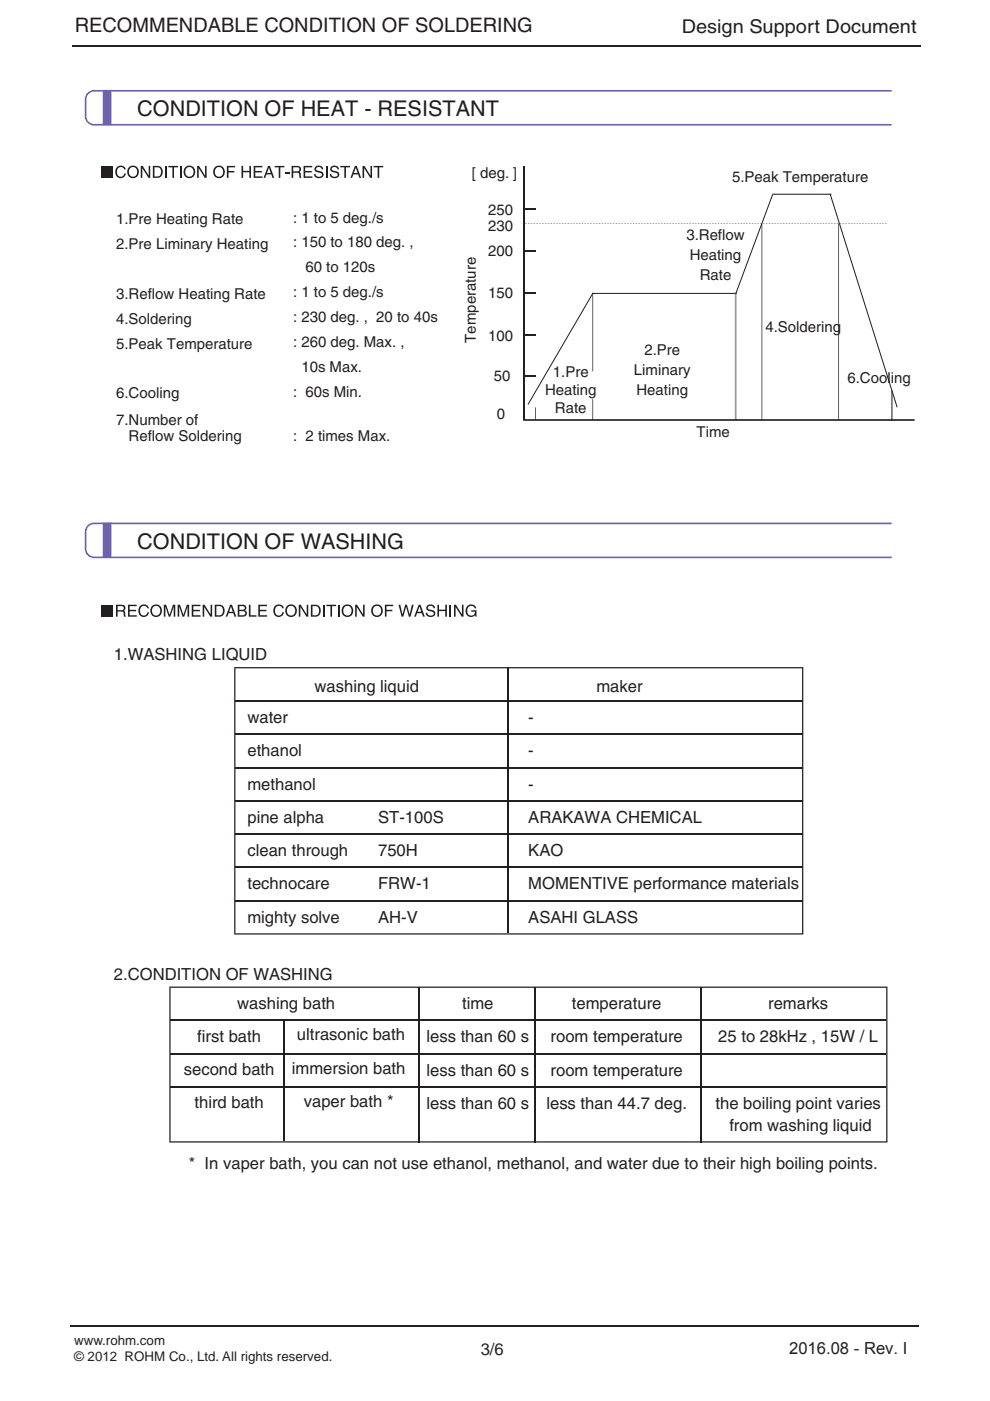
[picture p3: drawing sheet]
<svg xmlns="http://www.w3.org/2000/svg" width="210mm" height="297mm" viewBox="0 0 210 297" stroke-linecap="round" stroke-linejoin="round" font-family="sans-serif">
<path d="M18.6 19.7l.8-.6h.6h169.2v.3h-169.2a1.62 1.62 0 0 0-1.7 1.6v3.6a1.62 1.62 0 0 0 1.7 1.7h169.2v.3h-169.2a1.98 1.98 0 0 1-2-2v-3.6v-.5z" fill="#6e62ab"/>
<path d="M111.3 53.1h2.3z" fill="#231f20"/>
<path d="M111.3 53.2h2.3M111.3 62.2h2.3" fill="none" stroke="#231f20" stroke-width=".25"/>
<path d="M111.1 35.3v53.8z" fill="#231f20"/>
<path d="M111.2 35.3v53.7" fill="none" stroke="#231f20" stroke-width=".21"/>
<g fill="#231f20">
<path d="M155.9 62.3v26.8z"/>
<path d="M189.1 82.8l.2 .1v6.1l-.1 .2-.1-.2z"/>
<path d="M163.8 41.1h12.5l.1 .1-.1 .1h-12.5z"/>
<path d="M111.3 44.1h2.3z"/>
</g>
<path d="M111.3 44.2h2.3" fill="none" stroke="#231f20" stroke-width=".25"/>
<path d="M111.3 70.9h2.3z" fill="#231f20"/>
<path d="M111.3 71h2.3" fill="none" stroke="#231f20" stroke-width=".25"/>
<path d="M111.3 79.6h2.3z" fill="#231f20"/>
<path d="M111.3 79.8h2.3" fill="none" stroke="#231f20" stroke-width=".25"/>
<g fill="#231f20">
<path d="M176 41.1l14.2 45.3 .2-.1-14.2-45.3zM125.6 62.1v.2h30.6v-.2zM163.7 41.3l-7.8 21h.2l7.8-20.9zM125.7 62.1l-13.8 23.6 .2 .1 13.8-23.6z"/>
<path d="M111.4 47.3l.3 .1zM112 47.3l.3 .1zM112.6 47.3l.3 .1zM113.2 47.3l.3 .1zM113.8 47.3l.3 .1zM114.4 47.3l.3 .1zM115 47.3l.3 .1zM115.6 47.3l.3 .1zM116.2 47.3l.3 .1zM116.8 47.3l.3 .1zM117.4 47.3l.3 .1zM118 47.3l.3 .1zM118.6 47.3l.3 .1zM119.2 47.3l.3 .1zM119.8 47.3l.3 .1zM120.4 47.3l.3 .1zM121 47.3l.3 .1zM121.6 47.3l.3 .1zM122.2 47.3l.3 .1zM122.8 47.3l.3 .1zM123.4 47.3l.3 .1zM124 47.3l.3 .1zM124.6 47.3l.3 .1zM125.2 47.3l.3 .1zM125.8 47.3l.3 .1zM126.4 47.3l.3 .1zM127 47.3l.3 .1zM127.6 47.3l.3 .1zM128.2 47.3l.3 .1zM128.8 47.3l.3 .1zM129.4 47.3l.3 .1zM130 47.3l.3 .1zM130.6 47.3l.3 .1zM131.2 47.3l.3 .1zM131.8 47.3l.3 .1zM132.4 47.3l.3 .1zM133 47.3l.3 .1zM133.6 47.3l.3 .1zM134.2 47.3l.3 .1zM134.8 47.3l.3 .1zM135.4 47.3l.3 .1zM136 47.3l.3 .1zM136.6 47.3l.3 .1zM137.2 47.3l.3 .1zM137.8 47.3l.3 .1zM138.4 47.3l.3 .1zM139 47.3l.3 .1zM139.6 47.3l.3 .1zM140.2 47.3l.3 .1zM140.8 47.3l.3 .1zM141.4 47.3l.3 .1zM142 47.3l.3 .1zM142.6 47.3l.3 .1zM143.2 47.3l.3 .1zM143.8 47.3l.3 .1zM144.4 47.3l.3 .1zM145 47.3l.3 .1zM145.6 47.3l.3 .1zM146.2 47.3l.3 .1zM146.8 47.3l.3 .1zM147.4 47.3l.3 .1zM148 47.3l.3 .1zM148.6 47.3l.3 .1zM149.2 47.3l.3 .1zM149.8 47.3l.3 .1zM150.4 47.3l.4 .1zM151.1 47.3l.3 .1zM151.7 47.3l.3 .1zM152.3 47.3l.3 .1zM152.9 47.3l.3 .1zM153.5 47.3l.3 .1zM154.1 47.3l.3 .1zM154.7 47.3l.3 .1zM155.3 47.3l.3 .1zM155.9 47.3l.3 .1zM156.5 47.3l.3 .1zM157.1 47.3l.3 .1zM157.7 47.3l.3 .1zM158.3 47.3l.3 .1zM158.9 47.3l.3 .1zM159.5 47.3l.3 .1zM160.1 47.3l.3 .1zM160.7 47.3l.3 .1zM161.3 47.3l.3 .1zM161.9 47.3l.3 .1zM162.5 47.3l.3 .1zM163.1 47.3l.3 .1zM163.7 47.3l.3 .1zM164.3 47.3l.3 .1zM164.9 47.3l.3 .1zM165.5 47.3l.3 .1zM166.1 47.3l.3 .1zM166.7 47.3l.3 .1zM167.3 47.3l.3 .1zM167.9 47.3l.3 .1zM168.5 47.3l.3 .1zM169.1 47.3l.3 .1zM169.7 47.3l.3 .1zM170.3 47.3l.3 .1zM170.9 47.3l.3 .1zM171.5 47.3l.3 .1zM172.1 47.3l.3 .1zM172.7 47.3l.3 .1zM173.3 47.3l.3 .1zM173.9 47.3l.3 .1zM174.5 47.3l.3 .1zM175.1 47.3l.3 .1zM175.7 47.3l.3 .1zM176.3 47.3l.3 .1zM176.9 47.3l.3 .1zM177.5 47.3l.3 .1zM178.1 47.3l.3 .1zM178.7 47.3l.3 .1zM179.3 47.3l.3 .1zM179.9 47.3l.3 .1zM180.5 47.3l.3 .1zM181.1 47.3l.3 .1zM181.7 47.3l.3 .1zM182.3 47.3l.3 .1zM182.9 47.3l.3 .1zM183.5 47.3l.3 .1zM184.1 47.3l.3 .1zM184.7 47.3l.3 .1zM185.3 47.3l.3 .1zM185.9 47.3l.3 .1zM186.5 47.3l.3 .1zM187.1 47.3l.3 .1zM187.7 47.3l.3 .1z"/>
</g>
<g fill="#6e62ab">
<path d="M22 19.2h1.4v7.2h-1.4z"/>
<path d="M21.8 19.1h1.8v7.3h-.2v-.2v.2h-.1v-7h-1.2v6.8h1.3l.2 .4h-1.8z"/>
<path d="M18.6 111.4l.8-.5 .6-.1h169.2v.3h-169.2a1.62 1.62 0 0 0-1.7 1.7v3.6a1.62 1.62 0 0 0 1.7 1.6h169.2v.3h-169.2a1.98 1.98 0 0 1-2-1.9v-3.6v-.6z"/>
<path d="M22 111h1.4v7.1h-1.4z"/>
<path d="M21.8 110.8h1.8v7.3h-.2v-.2v.2h-.1v-7h-1.2v6.8h1.3l.2 .4h-1.8z"/>
</g>
<g fill="#231f20">
<path d="M125.7 84.6l.1 .1-.1 4.4z"/>
<path d="M113.5 86.4h.2l-.1 2.7z"/>
<path d="M125.7 62.2h.1l-.1 16.5z"/>
<path d="M156 62.2h.2l-.1 26.9z"/>
<path d="M161.6 47.4l.1 .1-.1 41.6z"/>
<path d="M177.8 47.4l.2 .1-.1 41.6z"/>
<path d="M21.4 128.2h2.6v2.6h-2.6z"/>
<path d="M27.1 128.2h1.9v.3h-1.5v.8h1.4v.3h-1.4v.8h1.5v.3h-1.9z"/>
<path d="M29.8 128.4a1.09 1.09 0 0 1 1.8 .6h-.4a.81 .81 0 0 0-1-.5 .81 .81 0 0 0-.5 1 .81 .81 0 0 0 .6 1 .81 .81 0 0 0 1-.7h.3a1.14 1.14 0 0 1-1.3 1 1.14 1.14 0 0 1-.9-1.3v-.5z"/>
<path d="M34.7 128.2h.5l.8 2.2 .7-2.2h.5v2.5h-.4v-2.1l-.7 2.1h-.3l-.7-2.1v2.1h-.4z"/>
<path d="M37.7 128.2h.5l.7 2.2 .7-2.2h.5v2.5h-.3v-2.1l-.7 2.1h-.4l-.7-2.1v2.1h-.3z"/>
<path d="M40.7 128.2h1.8v.3h-1.5v.8h1.4v.3h-1.4v.8h1.5v.3h-1.8z"/>
<path d="M43 128.2h.4l1.3 2.1v-2.1h.3v2.5h-.4l-1.3-2v2h-.3z"/>
<path d="M52.8 128.2h.3v2.2h1.3v.3h-1.6z"/>
<path d="M54.8 128.2h1.8v.3h-1.5v.8h1.4v.3h-1.4v.8h1.6v.3h-1.9z"/>
<path d="M58.4 128.4a1.09 1.09 0 0 1 1.8 .6h-.3a.81 .81 0 0 0-1-.5 .81 .81 0 0 0-.6 1 .81 .81 0 0 0 .6 1 .81 .81 0 0 0 1-.7h.3a1.14 1.14 0 0 1-1.3 1 1.14 1.14 0 0 1-.9-1.3v-.5z"/>
<path d="M63.4 128.2h.4l1.2 2.1 .1-2.1h.3v2.5h-.4l-1.3-2v2h-.3z"/>
<path d="M24.9 128.5v.9l1.3-.2 .1-.3-.3-.4zM24.6 128.2h1.2a.69 .69 0 0 1 .8 .5 .69 .69 0 0 1-.3 .8l.2 .2 .2 1h-.4l-.1-.8-.4-.2h-.9v1h-.3z"/>
<path d="M32.5 128.7a.98 .98 0 0 0-.1 1.4 .98 .98 0 0 0 1.4 .1 .98 .98 0 0 0 .1-1.4 .98 .98 0 0 0-1.4-.1zM32.3 128.5a1.29 1.29 0 0 1 1.7 .1 1.29 1.29 0 0 1 0 1.8 1.29 1.29 0 0 1-1.7 .1 1.53 1.53 0 0 1 0-2z"/>
<path d="M45.9 128.5v2h.7a1.01 1.01 0 0 0 .7-1 1.01 1.01 0 0 0-.8-1zM45.6 128.2h1a1.28 1.28 0 0 1 1 1.3 1.28 1.28 0 0 1-1 1.2h-1z"/>
<path d="M49 128.6l-.4 1.1h.8zM48.8 128.2h.4l.9 2.5h-.4l-.2-.7h-1l-.3 .7h-.3z"/>
<path d="M50.8 129.6v.9h.7l.5-.3-.1-.5-.2-.1zM50.8 128.5v.8l1-.2 .1-.4-.2-.1zM50.4 128.2h1.1a.62 .62 0 0 1 .7 .4 .62 .62 0 0 1-.3 .8 .71 .71 0 0 1 .4 .9 .71 .71 0 0 1-.8 .4h-1.1z"/>
<path d="M61.1 128.7a.98 .98 0 0 0-.1 1.4 .98 .98 0 0 0 1.4 .1 .98 .98 0 0 0 .1-1.4 .98 .98 0 0 0-1.4-.1zM60.9 128.5a1.29 1.29 0 0 1 1.7 .1 1.29 1.29 0 0 1 0 1.8 1.29 1.29 0 0 1-1.7 .1 1.53 1.53 0 0 1 0-2z"/>
<path d="M66.3 128.5v2h.6a1.01 1.01 0 0 0 .8-1 1.01 1.01 0 0 0-.8-1zM65.9 128.2h1.1a1.28 1.28 0 0 1 1 1.3 1.28 1.28 0 0 1-1.1 1.2h-1z"/>
</g>
<path d="M68.7 128.2v2.5" fill="none" stroke="#231f20" stroke-width=".34"/>
<path d="M69.2 128.2h2.1v.3h-.9v2.2h-.3v-2.2h-.9z" fill="#231f20"/>
<path d="M71.8 128.2v2.5" fill="none" stroke="#231f20" stroke-width=".34"/>
<g fill="#231f20">
<path d="M75.3 128.2h.4l1.3 2.1v-2.1h.3v2.5h-.3l-1.3-2v2h-.4z"/>
<path d="M81.6 128.2h1.8v.3h-1.4v.8h1.2v.3h-1.2v1.1h-.4z"/>
<path d="M84.5 128.2h.4l.5 2.1 .5-2.1h.4l.6 2.1 .5-2.1h.3l-.6 2.5h-.4l-.6-2.1-.6 2.1h-.3z"/>
<path d="M90.6 128.4a.97 .97 0 0 1 1-.3 .97 .97 0 0 1 .7 .9h-.4a.58 .58 0 0 0-.6-.6 .58 .58 0 0 0-.5 .7l1 .3a.75 .75 0 0 1 .5 .9 .75 .75 0 0 1-1 .5l-.6-.1-.3-.3-.1-.5h.3a.72 .72 0 0 0 .7 .6 .72 .72 0 0 0 .7-.4l-.2-.4-1-.2a.64 .64 0 0 1-.2-1.1z"/>
<path d="M92.8 128.2h.3v1.1h1.3v-1.1h.4v2.5h-.4v-1.1h-1.3v1.1h-.3z"/>
<path d="M73 128.7a.98 .98 0 0 0-.1 1.4 .98 .98 0 0 0 1.4 .1 .98 .98 0 0 0 .1-1.4 .98 .98 0 0 0-1.4-.1zM72.8 128.5a1.29 1.29 0 0 1 1.8 .1 1.29 1.29 0 0 1 0 1.8 1.29 1.29 0 0 1-1.8 .1 1.53 1.53 0 0 1 0-2z"/>
<path d="M79.3 128.7a.98 .98 0 0 0-.1 1.4 .98 .98 0 0 0 1.4 .1 .98 .98 0 0 0 .1-1.4 .98 .98 0 0 0-1.4-.1zM79.1 128.5a1.29 1.29 0 0 1 1.8 .1 1.29 1.29 0 0 1 0 1.8 1.29 1.29 0 0 1-1.8 .1 1.53 1.53 0 0 1 0-2z"/>
<path d="M89 128.6l-.4 1.1h.8zM88.8 128.2h.4l.9 2.5h-.4l-.2-.7h-1l-.3 .7h-.4z"/>
</g>
<path d="M95.5 128.2v2.5" fill="none" stroke="#231f20" stroke-width=".34"/>
<g fill="#231f20">
<path d="M96.3 128.2h.4l1.3 2.1v-2.1h.3v2.5h-.4l-1.3-2v2h-.3z"/>
<path d="M99.2 128.4a1.12 1.12 0 0 1 1.8 .6h-.3a.83 .83 0 0 0-1-.5 .83 .83 0 0 0-.6 1 .84 .84 0 0 0 .7 1 .84 .84 0 0 0 .9-.8h-.7v-.3h1.1v1.3h-.3v-.3a1.24 1.24 0 0 1-1.8 0 1.24 1.24 0 0 1-.1-1.7z"/>
<path d="M49.7 141.4h120.7v56.6l-.1-.1-.2 .1v-56.3h-120.2v56.2h120.4l.1 .2h-120.7z"/>
</g>
<path d="M49.8 148.6h120.5M49.8 155.7h120.5M107.8 141.6v56.2M49.8 162.7h120.5M49.8 169.8h120.5M49.8 176.8h120.5M49.8 183.9h120.5M49.8 191h120.5" fill="none" stroke="#231f20" stroke-width=".26"/>
<path d="M35.9 209.2h152.3v32.9l-.1-.1-.1 .1v-32.7h-151.8v32.6h151.9l.1 .2h-152.3z" fill="#231f20"/>
<path d="M36 216.4h151.7M60.2 216.4v25.5M88.8 209.3v33M113.5 209.3v33M148.8 209.3v33M36 223.4h151.7M36 230.5h151.7" fill="none" stroke="#231f20" stroke-width=".26"/>
<g fill="#231f20">
<path d="M21.4 35.2h2.6v2.5h-2.6z"/>
<path d="M24.9 35.3a1.09 1.09 0 0 1 1.8 .6h-.4a.81 .81 0 0 0-1-.5 .81 .81 0 0 0-.5 1 .81 .81 0 0 0 .6 1.1 .81 .81 0 0 0 1-.7h.3a1.14 1.14 0 0 1-1.3 1 1.14 1.14 0 0 1-.9-1.4v-.4z"/>
<path d="M29.9 35.2h.4l1.2 2v-2h.4v2.5h-.4l-1.3-2v2h-.3z"/>
<path d="M27.6 35.7a.98 .98 0 0 0-.1 1.4 .98 .98 0 0 0 1.4 .1 .98 .98 0 0 0 .1-1.4 .98 .98 0 0 0-1.4-.1zM27.4 35.4a1.29 1.29 0 0 1 1.7 .2 1.29 1.29 0 0 1 0 1.7 1.29 1.29 0 0 1-1.7 .2 1.53 1.53 0 0 1 0-2.1z"/>
<path d="M32.8 35.5v1.9h.6a1.01 1.01 0 0 0 .8-1 1.01 1.01 0 0 0-.8-.9zM32.4 35.2h1a1.28 1.28 0 0 1 1.1 1.2 1.28 1.28 0 0 1-1.1 1.3h-1z"/>
</g>
<path d="M35.2 35.2v2.5" fill="none" stroke="#231f20" stroke-width=".34"/>
<path d="M35.7 35.2h2.1v.3h-.9v2.2h-.3v-2.2h-.9z" fill="#231f20"/>
<path d="M38.3 35.2v2.5" fill="none" stroke="#231f20" stroke-width=".34"/>
<g fill="#231f20">
<path d="M41.8 35.2h.4l1.3 2v-2h.3v2.5h-.4l-1.2-2-.1 2h-.3z"/>
<path d="M48.1 35.2h1.8v.3h-1.4v.8h1.2v.3h-1.2v1.1h-.4z"/>
<path d="M51.2 35.2h.4v1h1.3v-1h.3v2.5h-.3v-1.2h-1.3v1.2h-.4z"/>
<path d="M53.8 35.2h1.9v.3h-1.6v.8h1.4v.3h-1.4v.8h1.6v.3h-1.9z"/>
<path d="M58.3 35.2h2v.3h-.8v2.2h-.4v-2.2h-.8z"/>
<path d="M60.5 36.6h.9v.3h-.9z"/>
<path d="M64.4 35.2h1.8v.3h-1.5v.8h1.4v.3h-1.4v.8h1.6v.3h-1.9z"/>
<path d="M66.9 35.4a.97 .97 0 0 1 1-.3 .97 .97 0 0 1 .7 .8h-.4a.58 .58 0 0 0-.6-.5 .58 .58 0 0 0-.5 .6l1 .3a.75 .75 0 0 1 .5 1 .75 .75 0 0 1-1 .5l-.6-.2-.3-.3-.1-.4h.3a.72 .72 0 0 0 .7 .6 .72 .72 0 0 0 .7-.4l-.2-.4-1-.3a.64 .64 0 0 1-.2-1z"/>
<path d="M39.5 35.7a.98 .98 0 0 0-.1 1.4 .98 .98 0 0 0 1.4 .1 .98 .98 0 0 0 .1-1.4 .98 .98 0 0 0-1.4-.1zM39.3 35.4a1.29 1.29 0 0 1 1.8 .2 1.29 1.29 0 0 1 0 1.7 1.29 1.29 0 0 1-1.8 .2 1.53 1.53 0 0 1 0-2.1z"/>
<path d="M45.8 35.7a.98 .98 0 0 0-.1 1.4 .98 .98 0 0 0 1.4 .1 .98 .98 0 0 0 .1-1.4 .98 .98 0 0 0-1.4-.1zM45.6 35.4a1.29 1.29 0 0 1 1.7 .2 1.29 1.29 0 0 1 0 1.7 1.29 1.29 0 0 1-1.7 .2 1.53 1.53 0 0 1 0-2.1z"/>
<path d="M57 35.6l-.4 1.1h.8zM56.9 35.2h.3l1 2.5h-.4l-.3-.7h-1l-.2 .7h-.4z"/>
<path d="M62.2 35.5v.8l1.2-.1 .1-.3-.3-.4zM61.8 35.2h1.2a.69 .69 0 0 1 .8 .4 .69 .69 0 0 1-.3 .9l.3 .2 .2 1h-.5l-.1-.8-.4-.3h-.8v1.1h-.4z"/>
</g>
<path d="M69.3 35.2v2.5" fill="none" stroke="#231f20" stroke-width=".34"/>
<g fill="#231f20">
<path d="M70.2 35.4a.97 .97 0 0 1 1-.3 .97 .97 0 0 1 .7 .8h-.3a.58 .58 0 0 0-.7-.5 .58 .58 0 0 0-.5 .6l1 .3a.75 .75 0 0 1 .5 1 .75 .75 0 0 1-.9 .5l-.7-.2-.3-.3-.1-.4h.4a.72 .72 0 0 0 .6 .6 .72 .72 0 0 0 .7-.4l-.2-.4-1-.3a.64 .64 0 0 1-.2-1z"/>
<path d="M72.2 35.2h2v.3h-.8v2.2h-.4v-2.2h-.8z"/>
<path d="M76.9 35.2h.4l1.3 2v-2h.3v2.5h-.4l-1.3-2v2h-.3z"/>
<path d="M79.2 35.2h2.1v.3h-.9v2.2h-.3v-2.2h-.9z"/>
<path d="M111 88.9h82.9l.1 .1-.1 .2h-82.8z"/>
<path d="M75.5 35.6l-.4 1.1h.7zM75.3 35.2h.4l.9 2.5h-.4l-.2-.7h-1.1l-.2 .7h-.4z"/>
</g>
<path d="M15.4 9.7h180M14.9 281.1h180" fill="none" stroke="#231f20" stroke-width=".33"/>
<g font-size="4.6" fill="#231f20">
<text x="29.1" y="24.7">CONDITION OF HEAT - RESISTANT</text>
<text x="29.1" y="116.4">CONDITION OF WASHING</text>
</g>
<text font-size="4.2" fill="#231f20" x="15.9" y="6.8">RECOMMENDABLE CONDITION OF SOLDERING</text>
<text font-size="4" fill="#231f20" x="144.6" y="7">Design Support Document</text>
<g font-size="3.5" fill="#231f20">
<text x="24.2" y="139.9">1.WASHING LIQUID</text>
<text x="66.7" y="146.7">washing liquid</text>
<text x="126.5" y="146.7">maker</text>
<text x="52.5" y="153.3">water</text>
<text x="112" y="153.3">-</text>
<text x="52.5" y="160.3">ethanol</text>
<text x="112" y="160.3">-</text>
<text x="52.5" y="167.4">methanol</text>
<text x="112" y="167.4">-</text>
<text x="52.5" y="174.5">pine alpha</text>
<text x="80.2" y="174.5">ST-100S</text>
<text x="112" y="174.5">ARAKAWA CHEMICAL</text>
<text x="52.5" y="181.5">clean through</text>
<text x="80.2" y="181.5">750H</text>
<text x="112" y="181.5">KAO</text>
<text x="52.5" y="188.6">technocare</text>
<text x="80.2" y="188.6">FRW-1</text>
<text x="112" y="188.6">MOMENTIVE performance materials</text>
<text x="52.5" y="195.6">mighty solve</text>
<text x="80.2" y="195.6">AH-V</text>
<text x="112" y="195.6">ASAHI GLASS</text>
<text x="24.2" y="207.8">2.CONDITION OF WASHING</text>
<text x="50.3" y="214">washing bath</text>
<text x="98" y="214">time</text>
<text x="121.3" y="214">temperature</text>
<text x="162.9" y="214">remarks</text>
<text x="41.8" y="220.9">first bath</text>
<text x="63" y="220.6">ultrasonic bath</text>
<text x="90.5" y="221">less than 60 s</text>
<text x="116.8" y="221">room temperature</text>
<text x="152.3" y="221">25 to 28kHz , 15W / L</text>
<text x="39" y="228">second bath</text>
<text x="61.9" y="227.6">immersion bath</text>
<text x="90.5" y="228.1">less than 60 s</text>
<text x="116.8" y="228.1">room temperature</text>
<text x="41.3" y="235">third bath</text>
<text x="64.4" y="234.7">vaper bath *</text>
<text x="90.5" y="235.1">less than 60 s</text>
<text x="115.9" y="235.1">less than 44.7 deg.</text>
<text x="151.8" y="235.1">the boiling point varies</text>
<text x="154.7" y="239.7">from washing liquid</text>
<text x="40.1" y="247.8">* In vaper bath, you can not use ethanol, methanol, and water due to their high boiling points.</text>
<text x="102" y="287.2">3/6</text>
<text x="167.4" y="287.1">2016.08 - Rev. I</text>
</g>
<g font-size="3.2" fill="#231f20">
<text x="100.1" y="37.7">[ deg. ]</text>
<text x="155.3" y="38.6">5.Peak Temperature</text>
<text x="24.6" y="47.4">1.Pre Heating Rate</text>
<text x="62.2" y="47.2">: 1 to 5 deg./s</text>
<text x="103.5" y="45.5">250</text>
<text x="24.6" y="52.7">2.Pre Liminary Heating</text>
<text x="62.2" y="52.5">: 150 to 180 deg. ,</text>
<text x="103.5" y="49.1">230</text>
<text x="145.6" y="50.9">3.Reflow</text>
<text x="64.8" y="57.8">60 to 120s</text>
<text x="103.5" y="54.3">200</text>
<text x="146.3" y="55.1">Heating</text>
<text x="148.4" y="59.4">Rate</text>
<text x="24.6" y="63.3">3.Reflow Heating Rate</text>
<text x="62.2" y="63.1">: 1 to 5 deg./s</text>
<text x="103.5" y="63.1">150</text>
<text x="24.6" y="68.6">4.Soldering</text>
<text x="62.2" y="68.3">: 230 deg. , 20 to 40s</text>
<text x="162.3" y="70.3">4.Soldering</text>
<text x="24.6" y="73.9">5.Peak Temperature</text>
<text x="62.2" y="73.6">: 260 deg. Max. ,</text>
<text x="101" y="72.7" transform="rotate(-90 101 72.7)">Temperature</text>
<text x="103.5" y="72.3">100</text>
<text x="136.7" y="75.2">2.Pre</text>
<text x="63.9" y="78.9">10s Max.</text>
<text x="104.8" y="80.9">50</text>
<text x="115.6" y="83.7">Heating</text>
<text x="117.3" y="79.8">1.Pre</text>
<text x="134.4" y="79.5">Liminary</text>
<text x="135" y="83.7">Heating</text>
<text x="179.7" y="81.1">6.Cooling</text>
<text x="24.6" y="84.5">6.Cooling</text>
<text x="62.2" y="84.2">: 60s Min.</text>
<text x="105.4" y="88.8">0</text>
<text x="117.7" y="87.6">Rate</text>
<text x="24.6" y="90.1">7.Number of</text>
<text x="27.3" y="93.6">Reflow Soldering</text>
<text x="62.2" y="93.4">: 2 times Max.</text>
<text x="147.8" y="92.6">Time</text>
</g>
<g font-size="2.8" fill="#231f20">
<text x="15.7" y="285.1">www.rohm.com</text>
<text x="15.7" y="288.5">© 2012 ROHM Co., Ltd. All rights reserved.</text>
</g>
</svg>
